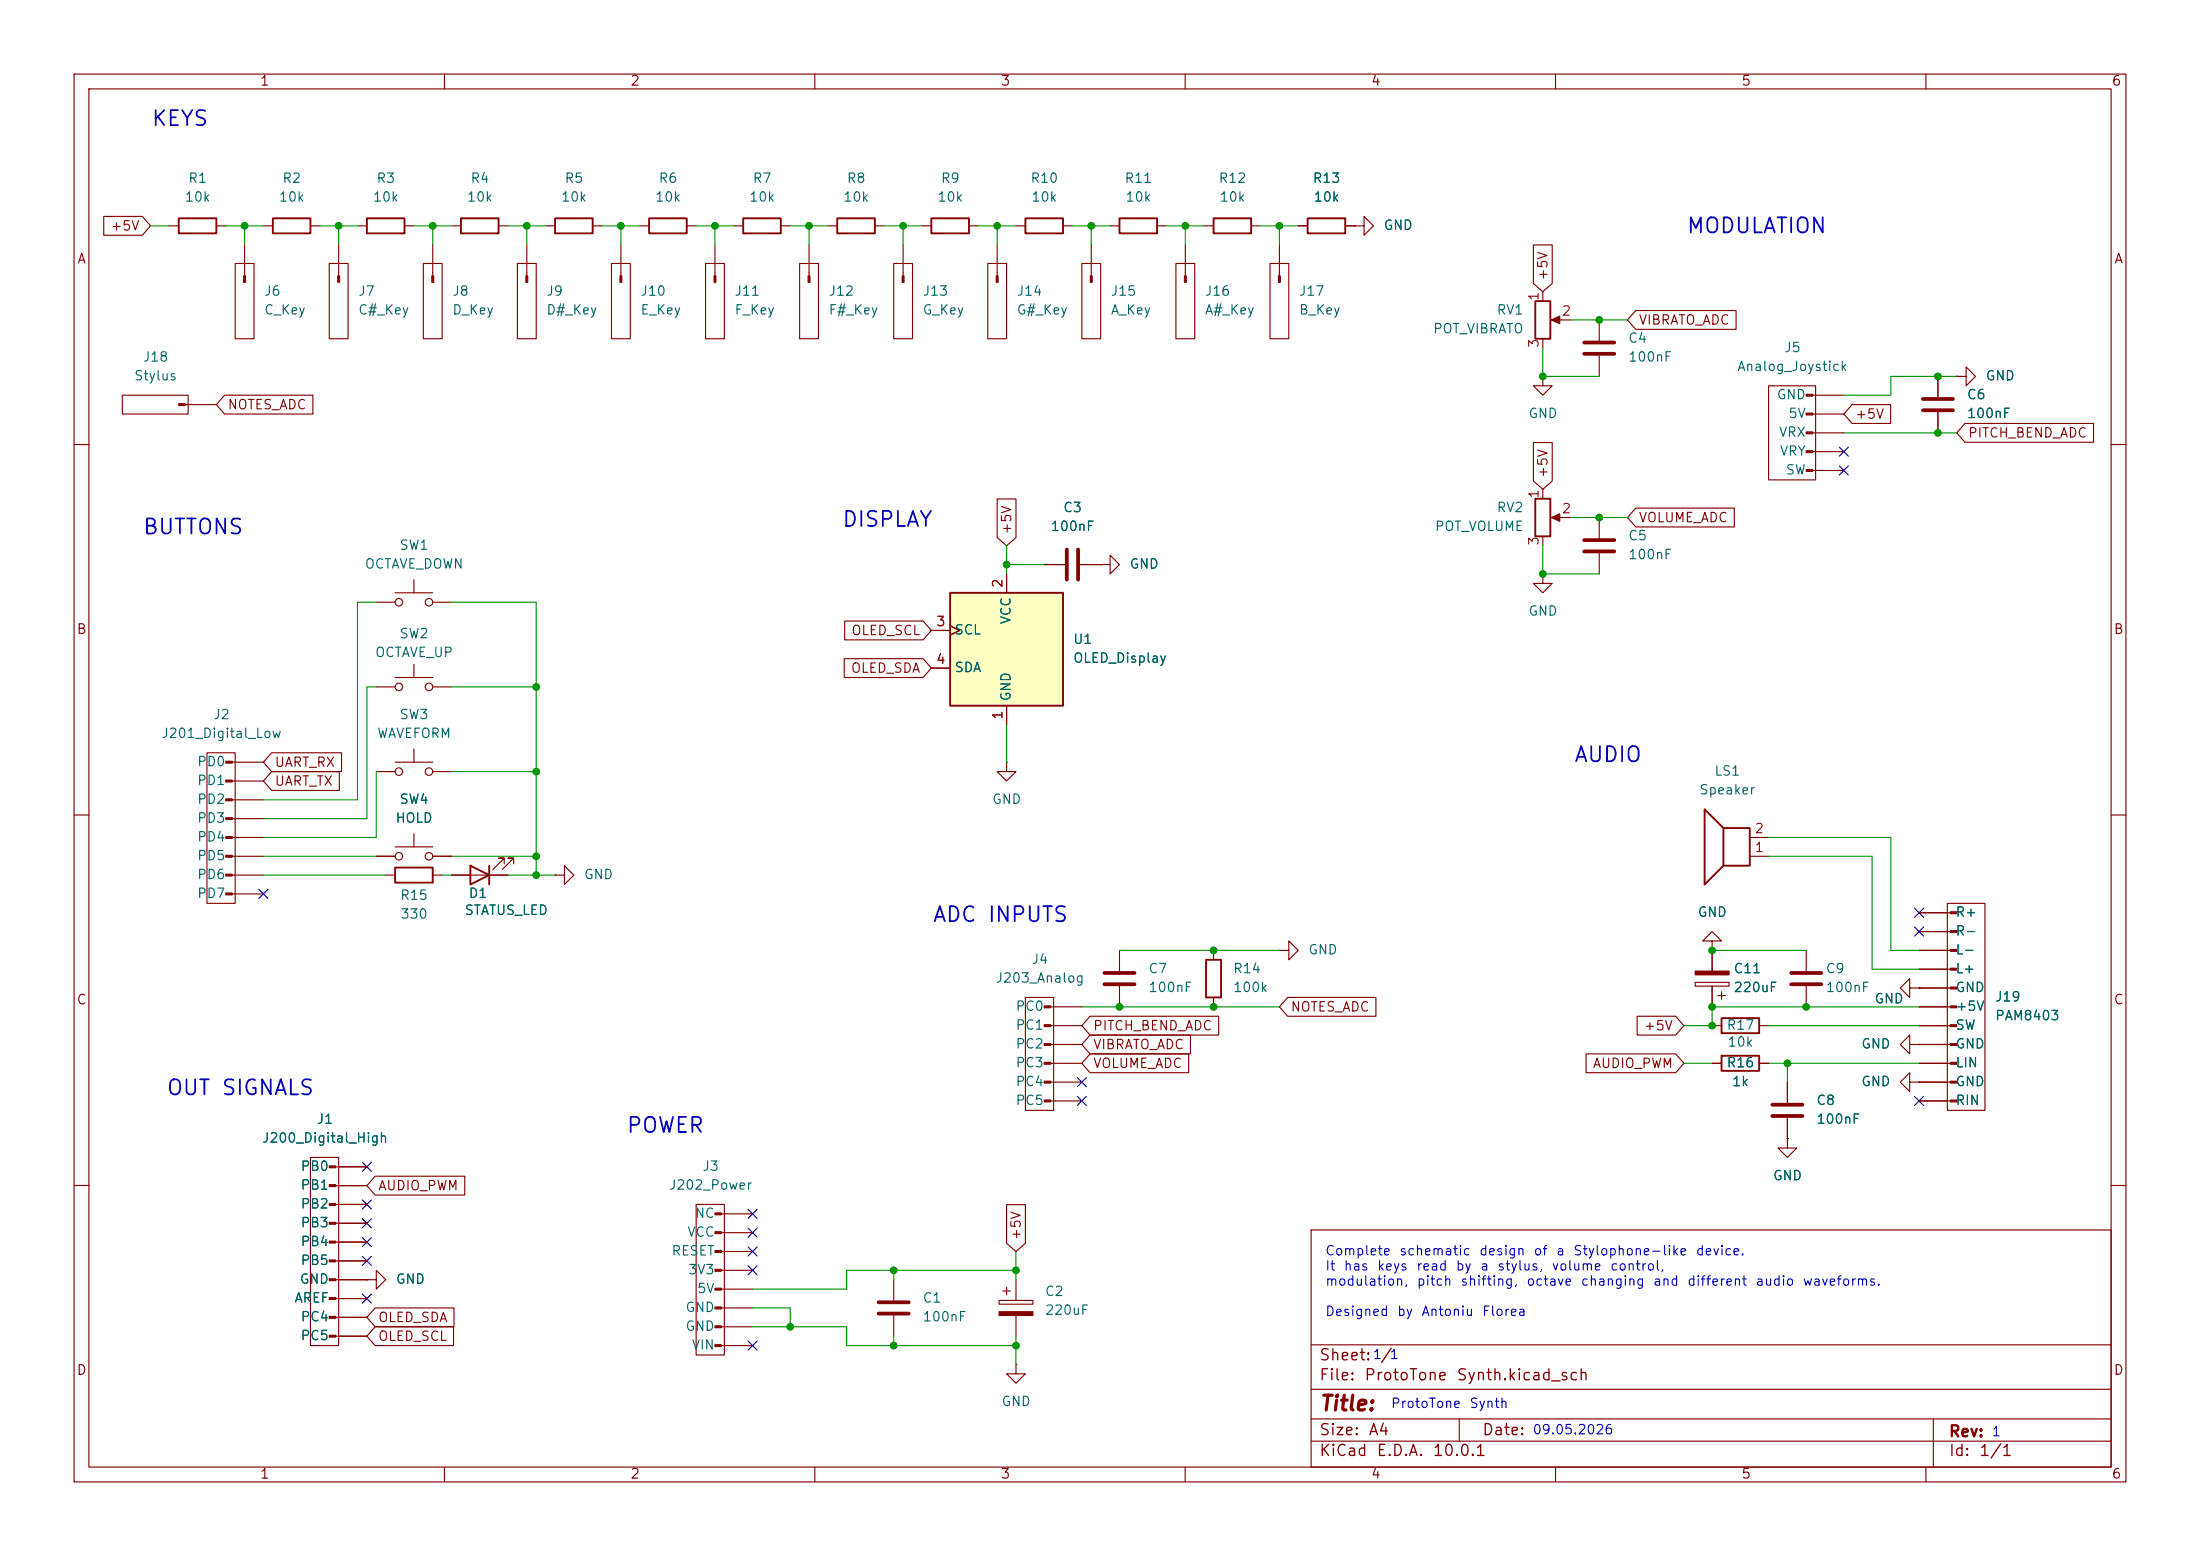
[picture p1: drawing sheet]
<svg xmlns="http://www.w3.org/2000/svg" width="297mm" height="210mm" viewBox="0 0 297 210" stroke-linecap="round" stroke-linejoin="round" font-family="sans-serif">
<g fill="none" stroke="#840000" stroke-width=".15">
<path d="M10 10h277v190h-277zM12 12h273v186h-273zM60 10v2M110 10v2M160 10v2M210 10v2M260 10v2M107.9 35.6h2.6v10.1h-2.6zM109.2 33v4.2M111.8 30.5h1.2M118.1 30.5h1.3M120.6 35.6h2.6v10.1h-2.6z"/>
<path d="M121.9 33v4.2M133.3 35.6h2.6v10.1h-2.6zM134.6 33v4.2M137.2 30.5h1.2M143.5 30.5h1.3M16.5 53.3h8.9v2.6h-8.9zM25 54.6h4.2M215.9 43.2v2.8M215.9 48v2.8M238.8 52.1h6.3v12.7h-6.3zM244.7 53.3h4.2M244.7 55.9h4.2"/>
<path d="M244.7 58.4h4.2M261.6 50.8v2.8M261.6 55.6v2.8M264.2 50.8h1.2v-1.3l1.3 1.3-1.3 1.3v-1.3M264.2 50.8h.1M10 60h2M141 76.2h2.8M145.8 76.2h2.8M208.3 66v1.3M208.3 72.4v1.3M209.8 69.9h2.3M244.7 61h4.2"/>
<path d="M244.7 63.5h4.2M285 60h2M10 110h2M27.9 101.6h3.8v20.3h-3.8zM31.3 115.6h4.3M31.3 102.9h4.3M31.3 105.4h4.3M31.3 108h4.3M31.3 110.5h4.3M31.3 113h4.3M31.3 118.1h4.3M50.8 115.6h2.5"/>
<path d="M52.1 118.1h1.2M53.3 114.3h5.1M55.9 112.5v1.8M58.4 115.6h2.6M58.4 118.1h1.3M61 118.1h7.6M68.1 116.6v-.8h-.8h.8l-1.6 1.5M69.3 116.6v-.8h-.7h.7l-1.5 1.5M74.9 118.1h1.3v-1.3l1.3 1.3-1.3 1.3v-1.3M74.9 118.1h.1M135.9 102.9v1.2h1.3l-1.3 1.3-1.3-1.3h1.3M135.9 102.9h.1"/>
<path d="M285 110h2M31.3 120.7h4.3M138.4 134.6h3.8v15.3h-3.8zM141.8 135.9h4.2M141.8 138.4h4.2M151.1 128.3v2.8M151.1 133.1v2.8M231.1 138.4h1.3M237.5 138.4h1.3M243.8 128.3v2.8M243.8 133.1v2.8M41.9 156.2h3.8v25.4h-3.8z"/>
<path d="M45.3 157.5h4.2M141.8 141h4.2M141.8 143.5h4.2M141.8 146.1h4.2M141.8 148.6h4.2M231.1 143.5h1.3M237.5 143.5h1.3M10 160h2M45.3 160h4.2M45.3 162.6h4.2M45.3 165.1h4.2M45.3 167.6h4.2"/>
<path d="M45.3 170.2h4.2M45.3 172.7h4.2M45.3 175.3h4.2M45.3 177.8h4.2M49.5 172.7h1.3v-1.2l1.3 1.2-1.3 1.3v-1.3M49.5 172.7h.1M94 162.6h3.8v20.3h-3.8zM97.4 163.8h4.2M97.4 166.4h4.2M97.4 168.9h4.2M97.4 171.5h4.2M97.4 174h4.2"/>
<path d="M97.4 176.5h4.2M97.4 179.1h4.2M120.6 172.7v2.8M120.6 177.5v2.8M134.9 175.5h4.5v.5h-4.5zM135.4 174.2h1M135.9 173.7v1.1M137.2 172.7v2.8M137.2 177.5v2.8M177 166h108v32h-108zM285 160h2M45.3 180.3h4.2"/>
<path d="M60 198v2M97.4 181.6h4.2M110 198v2M137.2 184.2v1.2h1.2l-1.2 1.3-1.3-1.3h1.3M137.2 184.2h.1M160 198v2M177 194.5h108M177 191.5h108M177 187.5h108M177 181.5h108M197 191.5v3M210 198v2"/>
<path d="M260 198v2M261 191.5v6.5"/>
<circle cx="53.8" cy="115.6" r=".51"/>
<circle cx="57.9" cy="115.6" r=".51"/>
</g>
<g fill="#840000" stroke="#840000" stroke-width=".15">
<path d="M243.8 53.2h.9v.3h-.9z"/>
<path d="M243.8 55.8h.9v.2h-.9z"/>
<path d="M243.8 58.3h.9v.2h-.9z"/>
<path d="M243.8 60.8h.9v.3h-.9z"/>
<path d="M243.8 63.4h.9v.2h-.9z"/>
<path d="M134.5 37.2h.2v.9h-.2z"/>
<path d="M141 135.8h.8v.2h-.8z"/>
<path d="M141 138.3h.8v.3h-.8z"/>
<path d="M141 140.8h.8v.3h-.8z"/>
<path d="M141 143.4h.8v.2h-.8z"/>
<path d="M141 145.9h.8v.3h-.8z"/>
<path d="M141 148.5h.8v.2h-.8z"/>
<path d="M96.5 163.7h.9v.3h-.9z"/>
<path d="M96.5 166.2h.9v.3h-.9z"/>
<path d="M96.5 168.8h.9v.2h-.9z"/>
<path d="M96.5 171.3h.9v.3h-.9z"/>
<path d="M96.5 173.9h.9v.2h-.9z"/>
<path d="M96.5 176.4h.9v.3h-.9z"/>
<path d="M96.5 178.9h.9v.3h-.9z"/>
<path d="M96.5 181.5h.9v.2h-.9z"/>
<path d="M134.9 177h4.5v.5h-4.5z"/>
<path d="M24.1 54.5h.9v.2h-.9z"/>
<path d="M44.4 157.4h.9v.2h-.9z"/>
<path d="M44.4 159.9h.9v.2h-.9z"/>
<path d="M44.4 162.4h.9v.3h-.9z"/>
<path d="M44.4 165h.9v.2h-.9z"/>
<path d="M44.4 167.5h.9v.3h-.9z"/>
<path d="M44.4 170.1h.9v.2h-.9z"/>
<path d="M44.4 172.6h.9v.2h-.9z"/>
<path d="M44.4 175.1h.9v.3h-.9z"/>
<path d="M44.4 177.7h.9v.2h-.9z"/>
<path d="M44.4 180.2h.9v.3h-.9z"/>
<path d="M30.5 102.7h.8v.3h-.8z"/>
<path d="M30.5 105.3h.8v.2h-.8z"/>
<path d="M30.5 107.8h.8v.3h-.8z"/>
<path d="M30.5 110.4h.8v.2h-.8z"/>
<path d="M30.5 112.9h.8v.3h-.8z"/>
<path d="M30.5 115.4h.8v.3h-.8z"/>
<path d="M30.5 118h.8v.2h-.8z"/>
<path d="M30.5 120.5h.8v.3h-.8z"/>
<path d="M109.1 37.2h.2v.9h-.2z"/>
<path d="M121.8 37.2h.2v.9h-.2z"/>
<path d="M209.4 69.9l1.2-.6v1.1z"/>
</g>
<path d="M113 29.5h5.1v2h-5.1zM138.4 29.5h5.1v2h-5.1zM207.3 67.3h2v5.1h-2zM53.3 117.1h5.1v2h-5.1zM63.5 116.8l2.5 1.3-2.5 1.3zM66 116.8v2.6M232.4 137.4h5.1v2h-5.1zM232.4 142.5h5.1v2h-5.1z" fill="none" stroke="#840000" stroke-width=".25"/>
<path d="M213.9 47.8h4M213.9 46.2h4M259.6 55.4h4.1M259.6 53.8h4.1M144 74.2v4M145.5 74.2v4M149.1 132.8h4.1M149.1 131.3h4.1M241.8 132.8h4.1M241.8 131.3h4.1M118.6 175.8h4.1M118.6 177.3h4.1" fill="none" stroke="#840000" stroke-width=".51"/>
<path d="M128.3 80h15.2v15.3h-15.2z" fill="#ffffc2"/>
<g fill="none" stroke="#840000" stroke-width=".25">
<path d="M24.1 29.5h5.1v2h-5.1zM36.8 29.5h5.1v2h-5.1zM49.5 29.5h5.1v2h-5.1zM62.2 29.5h5.1v2h-5.1zM74.9 29.5h5.1v2h-5.1zM87.6 29.5h5.1v2h-5.1zM100.3 29.5h5.1v2h-5.1zM125.7 29.5h5.1v2h-5.1zM151.1 29.5h5.1v2h-5.1zM163.8 29.5h5.1v2h-5.1zM176.5 29.5h5.1v2h-5.1zM207.3 40.6h2v5.1h-2z"/>
<path d="M128.3 80h15.2v15.3h-15.2zM232.7 111.8h3.5v5h-3.5zM232.7 111.8l-2.6-2.6v10.2l2.6-2.6M162.8 129.5h2v5.1h-2z"/>
</g>
<g fill="none" stroke="#840000" stroke-width=".15">
<path d="M14 29.2h5.2l1.1 1.3-1.1 1.3h-5.2zM22.9 30.5h1.2M29.2 30.5h1.3M31.7 35.6h2.6v10.1h-2.6zM33 33v4.2M35.6 30.5h1.2M41.9 30.5h1.3M44.4 35.6h2.6v10.1h-2.6zM45.7 33v4.2M48.3 30.5h1.2M54.6 30.5h1.3M57.1 35.6h2.6v10.1h-2.6z"/>
<path d="M58.4 33v4.2M61 30.5h1.2M67.3 30.5h1.3M69.8 35.6h2.6v10.1h-2.6zM71.1 33v4.2M73.7 30.5h1.2M80 30.5h1.3M82.5 35.6h2.6v10.1h-2.6zM83.8 33v4.2M86.4 30.5h1.2M92.7 30.5h1.3M95.2 35.6h2.6v10.1h-2.6z"/>
<path d="M96.5 33v4.2M99.1 30.5h1.2M105.4 30.5h1.3M124.5 30.5h1.2M130.8 30.5h1.3M146 35.6h2.6v10.1h-2.6zM147.3 33v4.2M149.9 30.5h1.2M156.2 30.5h1.3M158.7 35.6h2.6v10.1h-2.6zM160 33v4.2M162.6 30.5h1.2"/>
<path d="M168.9 30.5h1.3M171.4 35.6h2.6v10.1h-2.6zM172.7 33v4.2M175.3 30.5h1.2M181.6 30.5h1.3M182.9 30.5h1.2v-1.3l1.3 1.3-1.3 1.3v-1.3M182.9 30.5h.1M207 33.1h2.6v5.2l-1.3 1.1-1.3-1.1zM208.3 39.4v1.2M30.3 53.3h11.9v2.6h-11.9l-1.1-1.3zM207 59.7h2.6v5.2l-1.3 1.1-1.3-1.1zM208.3 50.8v1.3h1.2l-1.2 1.2-1.3-1.2h1.3"/>
<path d="M208.3 50.8h.1M208.3 45.7v1.3M209.8 43.2h2.3M220.8 41.9h13.6v2.6h-13.6l-1.1-1.3zM250 54.6h5.2v2.6h-5.2l-1.1-1.3zM261.6 50.8v2.8M261.6 55.6v2.8M264.2 50.8h.1M265.3 57.1h17.3v2.6h-17.3l-1.1-1.3zM55.9 78.2v1.8M134.6 67.3h2.6v5.2l-1.3 1.2-1.3-1.2zM135.9 77.5v2.5"/>
<path d="M141 76.2h2.8M145.8 76.2h2.8M148.6 76.2h1.3v-1.3l1.2 1.3-1.2 1.3v-1.3M148.6 76.2h.1M208.3 77.5v1.2h1.2l-1.2 1.3-1.3-1.3h1.3M208.3 77.5h.1M215.9 69.9v2.7M215.9 74.7v2.8M220.8 68.6h13.3v2.5h-13.3l-1.1-1.2zM50.8 92.7h2.5M50.8 81.3h2.5M53.3 91.4h5.1"/>
<path d="M53.3 80h5.1M55.9 89.7v1.7M58.4 92.7h2.6M58.4 81.3h2.6M114 88.9h10.6l1.1 1.3-1.1 1.2h-10.6zM114 83.8h10.6l1.1 1.3-1.1 1.3h-10.6zM125.7 85.1h2.6M125.7 90.2h2.6M128.3 84.5l1.2 .6-1.2 .6M135.9 95.3v2.5M36.7 101.6h9.4v2.5h-9.4l-1.1-1.2zM36.7 104.1h9.1v2.6h-9.1l-1.1-1.3z"/>
<path d="M50.8 104.1h2.5M50.8 115.6h2.5M53.3 102.9h5.1M55.9 101.1v1.8M58.4 104.1h2.6M58.4 115.6h2.6M61 118.1h2.5M66 118.1h2.6M236.2 115.6h2.6M236.2 113h2.6M147.2 139.7h13.5v2.5h-13.5l-1.2-1.2zM147.2 137.2h17.3v2.5h-17.3l-1.2-1.3z"/>
<path d="M163.8 128.3v1.2M163.8 134.6v1.3M172.7 128.3h1.3v-1.3l1.3 1.3-1.3 1.2v-1.2M172.7 128.3h.1M173.8 134.6h11.9v2.6h-11.9l-1.1-1.3zM221 137.2h5.2l1.1 1.2-1.1 1.3h-5.2zM228.9 132.6h4.5v.5h-4.5zM231.1 127h1.3l-1.3-1.3-1.2 1.3h1.2v1.3M231.1 128.3h.1M231.1 128.3v2.8M231.1 133.1v2.8M231.9 134.4h1"/>
<path d="M232.4 133.9v1M257.8 133.4v-1.3l-1.3 1.3 1.3 1.2v-1.2h1.3M259.1 133.4h.1M259.1 138.4h4.2M259.1 135.9h4.2M259.1 133.4h4.2M259.1 130.8h4.2M259.1 128.3h4.2M259.1 125.7h4.2M259.1 123.2h4.2M262.9 121.9h5.1v28h-5.1zM45.7 157.5h3.8"/>
<path d="M50.6 158.7h12.1v2.6h-12.1l-1.1-1.3zM147.2 142.2h13.3v2.6h-13.3l-1.2-1.3zM214.1 142.2h12.1l1.1 1.3-1.1 1.3h-12.1zM231.1 143.5h1.3M237.5 143.5h1.3M241.3 153.7v1.2h1.3l-1.3 1.3-1.3-1.3h1.3M241.3 153.7h.1M241.3 146.1v2.7M241.3 150.9v2.8M257.8 146.1v-1.3l-1.3 1.3 1.3 1.2v-1.2h1.3M257.8 141v-1.3l-1.3 1.3 1.3 1.2v-1.2h1.3M259.1 146.1h.1"/>
<path d="M259.1 141h.1M259.1 148.6h4.2M259.1 146.1h4.2M259.1 143.5h4.2M259.1 141h4.2M45.7 160h3.8M45.7 162.6h3.8M45.7 165.1h3.8M45.7 167.6h3.8M45.7 170.2h3.8M45.7 172.7h3.8M45.7 175.3h3.8"/>
<path d="M45.7 177.8h3.8M49.5 172.7h.1M50.6 179.1h10.6v2.5h-10.6l-1.1-1.3zM50.6 176.5h10.7v2.6h-10.7l-1.1-1.3zM135.9 162.6h2.5v5.2l-1.2 1.1-1.3-1.1zM45.7 180.3h3.8"/>
<circle cx="53.8" cy="92.7" r=".51"/>
<circle cx="53.8" cy="81.3" r=".51"/>
<circle cx="57.9" cy="92.7" r=".51"/>
<circle cx="57.9" cy="81.3" r=".51"/>
<circle cx="53.8" cy="104.1" r=".51"/>
<circle cx="57.9" cy="104.1" r=".51"/>
</g>
<g fill="#840000" stroke="#840000" stroke-width=".15">
<path d="M172.6 37.2h.2v.9h-.2z"/>
<path d="M147.2 37.2h.2v.9h-.2z"/>
<path d="M159.9 37.2h.2v.9h-.2z"/>
<path d="M209.4 43.2l1.2-.5v1z"/>
<path d="M45.6 37.2h.2v.9h-.2z"/>
<path d="M58.3 37.2h.2v.9h-.2z"/>
<path d="M32.9 37.2h.2v.9h-.2z"/>
<path d="M71 37.2h.2v.9h-.2z"/>
<path d="M96.4 37.2h.2v.9h-.2z"/>
<path d="M228.9 131.1h4.5v.5h-4.5z"/>
<path d="M83.7 37.2h.2v.9h-.2z"/>
<path d="M263.3 148.5h.9v.2h-.9z"/>
<path d="M263.3 145.9h.9v.3h-.9z"/>
<path d="M263.3 143.4h.9v.2h-.9z"/>
<path d="M263.3 140.8h.9v.3h-.9z"/>
<path d="M263.3 138.3h.9v.3h-.9z"/>
<path d="M263.3 135.8h.9v.2h-.9z"/>
<path d="M263.3 133.2h.9v.3h-.9z"/>
<path d="M263.3 130.7h.9v.2h-.9z"/>
<path d="M263.3 128.1h.9v.3h-.9z"/>
<path d="M263.3 125.6h.9v.3h-.9z"/>
<path d="M263.3 123.1h.9v.2h-.9z"/>
</g>
<path d="M213.9 74.4h4M213.9 72.9h4M239.3 149.1h4M239.3 150.6h4" fill="none" stroke="#840000" stroke-width=".51"/>
<g fill="none" stroke="#009600" stroke-width=".15">
<path d="M20.3 30.5h2.6M30.5 30.5h5.1M33 30.5v2.5M43.2 30.5h5.1M45.7 30.5v2.5M55.9 30.5h5.1M58.4 30.5v2.5M68.6 30.5h5.1M71.1 30.5v2.5M81.3 30.5h5.1M83.8 30.5v2.5M94 30.5h5.1"/>
<path d="M96.5 30.5v2.5M106.7 30.5h5.1M109.2 30.5v2.5M119.4 30.5h5.1M121.9 30.5v2.5M132.1 30.5h5.1M134.6 30.5v2.5M144.8 30.5h5.1M147.3 30.5v2.5M157.5 30.5h5.1M160 30.5v2.5M170.2 30.5h5.1"/>
<path d="M172.7 30.5v2.5M208.3 47v3.8h7.6M212.1 43.2h7.6M248.9 58.4h15.3M264.2 50.8h-8.9v2.5h-6.4M135.9 76.2h5.1M135.9 73.7v3.8M208.3 73.7v3.8h7.6M212.1 69.9h7.6M50.8 92.7h-1.3v17.8h-13.9M50.8 81.3h-2.5v26.7h-12.7M61 92.7h11.4"/>
<path d="M61 81.3h11.4v36.8M135.9 97.8v5.1M35.6 115.6h15.2M35.6 118.1h16.5M50.8 104.1v8.9h-15.2M59.7 118.1h1.3M61 104.1h11.4M61 115.6h11.4M68.6 118.1h6.3M238.8 113h16.5v15.3h3.8M238.8 115.6h13.9v15.2h6.4M146 135.9h26.7"/>
<path d="M151.1 128.3h21.6M231.1 128.3h12.7M238.8 138.4h20.3M259.1 135.9h-28v2.5h-3.8M227.3 143.5h3.8M238.8 143.5h20.3M241.3 143.5v2.6M101.6 179.1h12.7v2.5h22.9M101.6 176.5h5.1v2.6M120.6 171.5v1.2M137.2 171.5h-22.9v2.5h-12.7M137.2 168.9v3.8"/>
<path d="M120.6 180.3v1.3M137.2 180.3v3.9"/>
</g>
<g fill="none" stroke="#000084" stroke-width=".15">
<path d="M248.3 62.9l1.2 1.2M248.3 60.4l1.2 1.2M249.5 62.9l-1.2 1.2M249.5 60.4l-1.2 1.2M35 120l1.2 1.3M36.2 120l-1.2 1.3M258.5 122.6l1.2 1.2M258.5 125.1l1.2 1.2M259.7 122.6l-1.2 1.2M259.7 125.1l-1.2 1.2M48.9 156.9l1.2 1.2M50.1 156.9l-1.2 1.2"/>
<path d="M145.4 148l1.3 1.2M145.4 145.4l1.3 1.3M146.7 148l-1.3 1.2M146.7 145.4l-1.3 1.3M258.5 148l1.2 1.2M259.7 148l-1.2 1.2M48.9 164.5l1.2 1.2M48.9 167l1.2 1.2M48.9 162l1.2 1.2M48.9 169.6l1.2 1.2M48.9 174.7l1.2 1.2M50.1 164.5l-1.2 1.2"/>
<path d="M50.1 167l-1.2 1.2M50.1 162l-1.2 1.2M50.1 169.6l-1.2 1.2M50.1 174.7l-1.2 1.2M101 168.3l1.2 1.2M101 163.2l1.2 1.2M101 170.8l1.2 1.3M101 165.8l1.2 1.2M102.2 168.3l-1.2 1.2M102.2 163.2l-1.2 1.2M102.2 170.8l-1.2 1.3M102.2 165.8l-1.2 1.2"/>
<path d="M101 181l1.2 1.2M102.2 181l-1.2 1.2"/>
</g>
<g fill="#009600" stroke="#009600" stroke-width=".14">
<circle cx="151.1" cy="135.9" r=".46"/>
<circle cx="231.1" cy="138.4" r=".46"/>
<circle cx="163.8" cy="135.9" r=".46"/>
<circle cx="163.8" cy="128.3" r=".46"/>
<circle cx="96.5" cy="30.5" r=".46"/>
<circle cx="135.9" cy="76.2" r=".46"/>
<circle cx="71.1" cy="30.5" r=".46"/>
<circle cx="134.6" cy="30.5" r=".46"/>
<circle cx="83.8" cy="30.5" r=".46"/>
<circle cx="109.2" cy="30.5" r=".46"/>
<circle cx="121.9" cy="30.5" r=".46"/>
<circle cx="72.4" cy="115.6" r=".46"/>
<circle cx="72.4" cy="118.1" r=".46"/>
<circle cx="72.4" cy="92.7" r=".46"/>
<circle cx="72.4" cy="104.1" r=".46"/>
<circle cx="261.6" cy="50.8" r=".46"/>
<circle cx="261.6" cy="58.4" r=".46"/>
<circle cx="208.3" cy="50.8" r=".46"/>
<circle cx="215.9" cy="43.2" r=".46"/>
<circle cx="215.9" cy="69.9" r=".46"/>
<circle cx="137.2" cy="181.6" r=".46"/>
<circle cx="106.7" cy="179.1" r=".46"/>
<circle cx="120.6" cy="181.6" r=".46"/>
<circle cx="120.6" cy="171.5" r=".46"/>
<circle cx="137.2" cy="171.5" r=".46"/>
<circle cx="33" cy="30.5" r=".46"/>
<circle cx="58.4" cy="30.5" r=".46"/>
<circle cx="45.7" cy="30.5" r=".46"/>
<circle cx="208.3" cy="77.5" r=".46"/>
<circle cx="147.3" cy="30.5" r=".46"/>
<circle cx="172.7" cy="30.5" r=".46"/>
<circle cx="160" cy="30.5" r=".46"/>
<circle cx="231.1" cy="128.3" r=".46"/>
<circle cx="231.1" cy="135.9" r=".46"/>
<circle cx="243.8" cy="135.9" r=".46"/>
<circle cx="241.3" cy="143.5" r=".46"/>
</g>
<g font-size="2" fill="#0000c2">
<text x="20.3" y="17.5">KEYS</text>
<text x="227.6" y="32">MODULATION</text>
<text x="113.6" y="71.6">DISPLAY</text>
<text x="19.2" y="72.6">BUTTONS</text>
<text x="212.4" y="103.4">AUDIO</text>
<text x="125.8" y="124.9">ADC INPUTS</text>
<text x="22.4" y="148.3">OUT SIGNALS</text>
<text x="84.5" y="153.4">POWER</text>
</g>
<text font-size="2" fill="#840000" x="178" y="190.9">Title:</text>
<g font-size="1.5" fill="#840000">
<text x="178" y="184">Sheet:</text>
<text x="186.2" y="184">/</text>
<text x="178" y="186.7">File:</text>
<text x="184.1" y="186.7">ProtoTone</text>
<text x="196.5" y="186.7">Synth.kicad_sch</text>
<text x="178" y="196.9">KiCad</text>
<text x="178" y="194.1">Size:</text>
<text x="184.7" y="194.1">A4</text>
<text x="185.7" y="196.9">E.D.A.</text>
<text x="193.3" y="196.9">10.0.1</text>
<text x="200" y="194.1">Date:</text>
<text x="263" y="194.3">Rev:</text>
<text x="263" y="196.9">Id:</text>
<text x="267.1" y="196.9">1/1</text>
</g>
<g font-size="1.3" fill="#840000">
<text x="35" y="11.9">1</text>
<text x="85" y="11.9">2</text>
<text x="135" y="11.9">3</text>
<text x="185" y="11.9">4</text>
<text x="235" y="11.9">5</text>
<text x="285" y="11.9">6</text>
<text x="10.3" y="35.9">A</text>
<text x="14.8" y="31.4">+5V</text>
<text x="285.3" y="35.9">A</text>
<text x="209.2" y="37.9" transform="rotate(-90 209.2 37.9)">+5V</text>
<text x="221.1" y="44.1">VIBRATO_ADC</text>
<text x="30.6" y="55.6">NOTES_ADC</text>
<text x="250.3" y="56.8">+5V</text>
<text x="265.6" y="59.4">PITCH_BEND_ADC</text>
<text x="209.2" y="64.6" transform="rotate(-90 209.2 64.6)">+5V</text>
<text x="221.1" y="70.8">VOLUME_ADC</text>
<text x="136.8" y="72.2" transform="rotate(-90 136.8 72.2)">+5V</text>
<text x="10.3" y="85.9">B</text>
<text x="114.8" y="86">OLED_SCL</text>
<text x="285.3" y="85.9">B</text>
<text x="114.8" y="91.1">OLED_SDA</text>
<text x="37" y="103.8">UART_RX</text>
<text x="37" y="106.4">UART_TX</text>
<text x="10.3" y="135.9">C</text>
<text x="174.1" y="136.8">NOTES_ADC</text>
<text x="285.3" y="135.9">C</text>
<text x="147.5" y="141.9">VIBRATO_ADC</text>
<text x="147.5" y="139.4">PITCH_BEND_ADC</text>
<text x="221.8" y="139.4">+5V</text>
<text x="147.5" y="144.5">VOLUME_ADC</text>
<text x="214.9" y="144.5">AUDIO_PWM</text>
<text x="51" y="161">AUDIO_PWM</text>
<text x="138.1" y="167.5" transform="rotate(-90 138.1 167.5)">+5V</text>
<text x="51" y="178.8">OLED_SDA</text>
<text x="10.3" y="185.9">D</text>
<text x="51" y="181.3">OLED_SCL</text>
<text x="285.3" y="185.9">D</text>
<text x="35" y="199.9">1</text>
<text x="85" y="199.9">2</text>
<text x="135" y="199.9">3</text>
<text x="185" y="199.9">4</text>
<text x="235" y="199.9">5</text>
<text x="285" y="199.9">6</text>
</g>
<g font-size="1.3" fill="#006464">
<text x="24.8" y="27.5">10k</text>
<text x="25.3" y="25">R1</text>
<text x="37.5" y="27.5">10k</text>
<text x="38" y="25">R2</text>
<text x="50.2" y="27.5">10k</text>
<text x="50.7" y="25">R3</text>
<text x="62.9" y="27.5">10k</text>
<text x="63.4" y="25">R4</text>
<text x="75.6" y="27.5">10k</text>
<text x="76.1" y="25">R5</text>
<text x="88.3" y="27.5">10k</text>
<text x="88.8" y="25">R6</text>
<text x="101" y="27.5">10k</text>
<text x="101.5" y="25">R7</text>
<text x="113.7" y="27.5">10k</text>
<text x="114.2" y="25">R8</text>
<text x="126.4" y="27.5">10k</text>
<text x="126.9" y="25">R9</text>
<text x="139" y="25">R10</text>
<text x="139.1" y="27.5">10k</text>
<text x="151.7" y="25">R11</text>
<text x="151.8" y="27.5">10k</text>
<text x="164.4" y="25">R12</text>
<text x="164.5" y="27.5">10k</text>
<text x="177.1" y="25">R13</text>
<text x="177.2" y="27.5">10k</text>
<text x="186.7" y="31.3">GND</text>
<text x="35.6" y="40.2">J6</text>
<text x="48.3" y="40.2">J7</text>
<text x="61" y="40.2">J8</text>
<text x="73.7" y="40.2">J9</text>
<text x="86.4" y="40.2">J10</text>
<text x="99.1" y="40.2">J11</text>
<text x="111.8" y="40.2">J12</text>
<text x="124.5" y="40.2">J13</text>
<text x="137.2" y="40.2">J14</text>
<text x="149.9" y="40.2">J15</text>
<text x="162.6" y="40.2">J16</text>
<text x="175.3" y="40.2">J17</text>
<text x="35.6" y="42.8">C_Key</text>
<text x="48.3" y="42.8">C#_Key</text>
<text x="61" y="42.8">D_Key</text>
<text x="73.7" y="42.8">D#_Key</text>
<text x="86.4" y="42.8">E_Key</text>
<text x="99.1" y="42.8">F_Key</text>
<text x="111.8" y="42.8">F#_Key</text>
<text x="124.5" y="42.8">G_Key</text>
<text x="137.2" y="42.8">G#_Key</text>
<text x="149.9" y="42.8">A_Key</text>
<text x="162.6" y="42.8">A#_Key</text>
<text x="175.3" y="42.8">B_Key</text>
<text x="193.4" y="45.3">POT_VIBRATO</text>
<text x="202" y="42.8">RV1</text>
<text x="219.7" y="46.6">C4</text>
<text x="240.8" y="47.9">J5</text>
<text x="18" y="51.7">Stylus</text>
<text x="19.2" y="49.1">J18</text>
<text x="219.7" y="49.1">100nF</text>
<text x="234.4" y="50.4">Analog_Joystick</text>
<text x="268" y="51.7">GND</text>
<text x="206.2" y="56.7">GND</text>
<text x="239.8" y="54.2">GND</text>
<text x="240.1" y="59.3">VRX</text>
<text x="241.3" y="56.7">5V</text>
<text x="265.4" y="54.2">C6</text>
<text x="265.4" y="56.7">100nF</text>
<text x="240.2" y="61.8">VRY</text>
<text x="241" y="64.4">SW</text>
<text x="141.7" y="72">100nF</text>
<text x="143.4" y="69.4">C3</text>
<text x="193.6" y="72">POT_VOLUME</text>
<text x="202" y="69.4">RV2</text>
<text x="49.2" y="77.1">OCTAVE_DOWN</text>
<text x="53.8" y="74.5">SW1</text>
<text x="152.4" y="77.1">GND</text>
<text x="219.7" y="73.3">C5</text>
<text x="219.7" y="75.8">100nF</text>
<text x="206.2" y="83.4">GND</text>
<text x="50.5" y="89">OCTAVE_UP</text>
<text x="53.8" y="86.5">SW2</text>
<text x="128.8" y="86">SCL</text>
<text x="136.8" y="84.3" transform="rotate(-90 136.8 84.3)">VCC</text>
<text x="144.8" y="89.8">OLED_Display</text>
<text x="144.8" y="87.2">U1</text>
<text x="128.8" y="91">SDA</text>
<text x="136.8" y="94.7" transform="rotate(-90 136.8 94.7)">GND</text>
<text x="21.7" y="99.9">J201_Digital_Low</text>
<text x="28.7" y="97.4">J2</text>
<text x="50.8" y="99.9">WAVEFORM</text>
<text x="53.8" y="97.4">SW3</text>
<text x="26.5" y="103.7">PD0</text>
<text x="26.5" y="106.3">PD1</text>
<text x="229.3" y="107.5">Speaker</text>
<text x="231.3" y="105">LS1</text>
<text x="26.5" y="108.8">PD2</text>
<text x="26.5" y="111.4">PD3</text>
<text x="26.5" y="113.9">PD4</text>
<text x="53.3" y="111.4">HOLD</text>
<text x="53.8" y="108.8">SW4</text>
<text x="133.9" y="108.8">GND</text>
<text x="26.5" y="116.4">PD5</text>
<text x="26.5" y="119">PD6</text>
<text x="78.7" y="119">GND</text>
<text x="26.5" y="121.5">PD7</text>
<text x="53.9" y="121.8">R15</text>
<text x="54" y="124.3">330</text>
<text x="62.6" y="123.8">STATUS_LED</text>
<text x="63.2" y="121.5">D1</text>
<text x="229.1" y="124.1">GND</text>
<text x="263.9" y="124.1">R+</text>
<text x="139.2" y="130.4">J4</text>
<text x="154.9" y="131.7">C7</text>
<text x="166.4" y="131.7">R14</text>
<text x="176.5" y="129.1">GND</text>
<text x="233.9" y="131.7">C11</text>
<text x="246.4" y="131.7">C9</text>
<text x="263.9" y="131.7">L+</text>
<text x="263.9" y="129.1">L-</text>
<text x="263.9" y="126.6">R-</text>
<text x="134.3" y="132.9">J203_Analog</text>
<text x="137" y="136.8">PC0</text>
<text x="154.9" y="134.2">100nF</text>
<text x="166.4" y="134.2">100k</text>
<text x="233.9" y="134.2">220uF</text>
<text x="246.4" y="134.2">100nF</text>
<text x="253" y="135.7">GND</text>
<text x="263.9" y="136.8">+5V</text>
<text x="263.9" y="134.2">GND</text>
<text x="269.2" y="135.5">J19</text>
<text x="137" y="139.3">PC1</text>
<text x="137" y="141.8">PC2</text>
<text x="233" y="139.3">R17</text>
<text x="233.1" y="141.6">10k</text>
<text x="251.2" y="141.8">GND</text>
<text x="263.9" y="141.8">GND</text>
<text x="263.9" y="139.3">SW</text>
<text x="269.2" y="138">PAM8403</text>
<text x="137" y="144.4">PC3</text>
<text x="137" y="146.9">PC4</text>
<text x="137" y="149.5">PC5</text>
<text x="233" y="144.4">R16</text>
<text x="233.7" y="146.9">1k</text>
<text x="245.1" y="149.5">C8</text>
<text x="251.2" y="146.9">GND</text>
<text x="263.9" y="149.5">RIN</text>
<text x="263.9" y="146.9">GND</text>
<text x="263.9" y="144.4">LIN</text>
<text x="35.3" y="154.5">J200_Digital_High</text>
<text x="42.7" y="152">J1</text>
<text x="245.1" y="152">100nF</text>
<text x="40.5" y="158.3">PB0</text>
<text x="40.5" y="160.9">PB1</text>
<text x="90.2" y="160.9">J202_Power</text>
<text x="94.7" y="158.3">J3</text>
<text x="239.3" y="159.6">GND</text>
<text x="40.5" y="163.4">PB2</text>
<text x="40.5" y="166">PB3</text>
<text x="92.7" y="167.2">VCC</text>
<text x="93.7" y="164.7">NC</text>
<text x="40.4" y="173.6">GND</text>
<text x="40.5" y="168.5">PB4</text>
<text x="40.5" y="171">PB5</text>
<text x="53.3" y="173.6">GND</text>
<text x="90.6" y="169.8">RESET</text>
<text x="92.8" y="172.3">3V3</text>
<text x="39.7" y="176.1">AREF</text>
<text x="40.5" y="178.7">PC4</text>
<text x="92.4" y="177.4">GND</text>
<text x="92.4" y="179.9">GND</text>
<text x="94" y="174.9">5V</text>
<text x="124.5" y="176.1">C1</text>
<text x="124.5" y="178.7">100nF</text>
<text x="141" y="175.2">C2</text>
<text x="141" y="177.8">220uF</text>
<text x="40.5" y="181.2">PC5</text>
<text x="93.3" y="182.5">VIN</text>
<text x="135.1" y="190.1">GND</text>
</g>
<g font-size="1.3" fill="#a90000">
<text x="208" y="40.7" transform="rotate(-90 208 40.7)">1</text>
<text x="208" y="47.1" transform="rotate(-90 208 47.1)">3</text>
<text x="210.7" y="42.9">2</text>
<text x="208" y="67.4" transform="rotate(-90 208 67.4)">1</text>
<text x="210.7" y="69.6">2</text>
<text x="208" y="73.7" transform="rotate(-90 208 73.7)">3</text>
<text x="135.6" y="79.4" transform="rotate(-90 135.6 79.4)">2</text>
<text x="126.3" y="84.8">3</text>
<text x="126.3" y="89.9">4</text>
<text x="135.6" y="97.2" transform="rotate(-90 135.6 97.2)">1</text>
<text x="236.8" y="112.8">2</text>
<text x="236.8" y="115.3">1</text>
</g>
<g font-size="1.3" fill="#0000c2">
<text x="178.8" y="169.8">Complete</text>
<text x="178.8" y="171.8">It</text>
<text x="178.8" y="173.8">modulation,</text>
<text x="181.3" y="171.8">has</text>
<text x="185.8" y="171.8">keys</text>
<text x="188.8" y="169.8">schematic</text>
<text x="191.1" y="171.8">read</text>
<text x="191.2" y="173.8">pitch</text>
<text x="196.4" y="171.8">by</text>
<text x="197.1" y="173.8">shifting,</text>
<text x="199.6" y="169.8">design</text>
<text x="199.7" y="171.8">a</text>
<text x="202" y="171.8">stylus,</text>
<text x="206" y="173.8">octave</text>
<text x="206.9" y="169.8">of</text>
<text x="209.4" y="171.8">volume</text>
<text x="210" y="169.8">a</text>
<text x="212.3" y="169.8">Stylophone-like</text>
<text x="213.3" y="173.8">changing</text>
<text x="217.3" y="171.8">control,</text>
<text x="223.1" y="173.8">and</text>
<text x="227.7" y="173.8">different</text>
<text x="228.8" y="169.8">device.</text>
<text x="236.9" y="173.8">audio</text>
<text x="243.3" y="173.8">waveforms.</text>
<text x="178.8" y="177.9">Designed</text>
<text x="188.5" y="177.9">by</text>
<text x="191.8" y="177.9">Antoniu</text>
<text x="200" y="177.9">Florea</text>
<text x="185.2" y="183.7">1</text>
<text x="187.5" y="183.7">1</text>
<text x="187.7" y="190.4">ProtoTone</text>
<text x="198.3" y="190.4">Synth</text>
<text x="206.8" y="193.9">09.05.2026</text>
<text x="268.8" y="194.2">1</text>
</g>
</svg>
